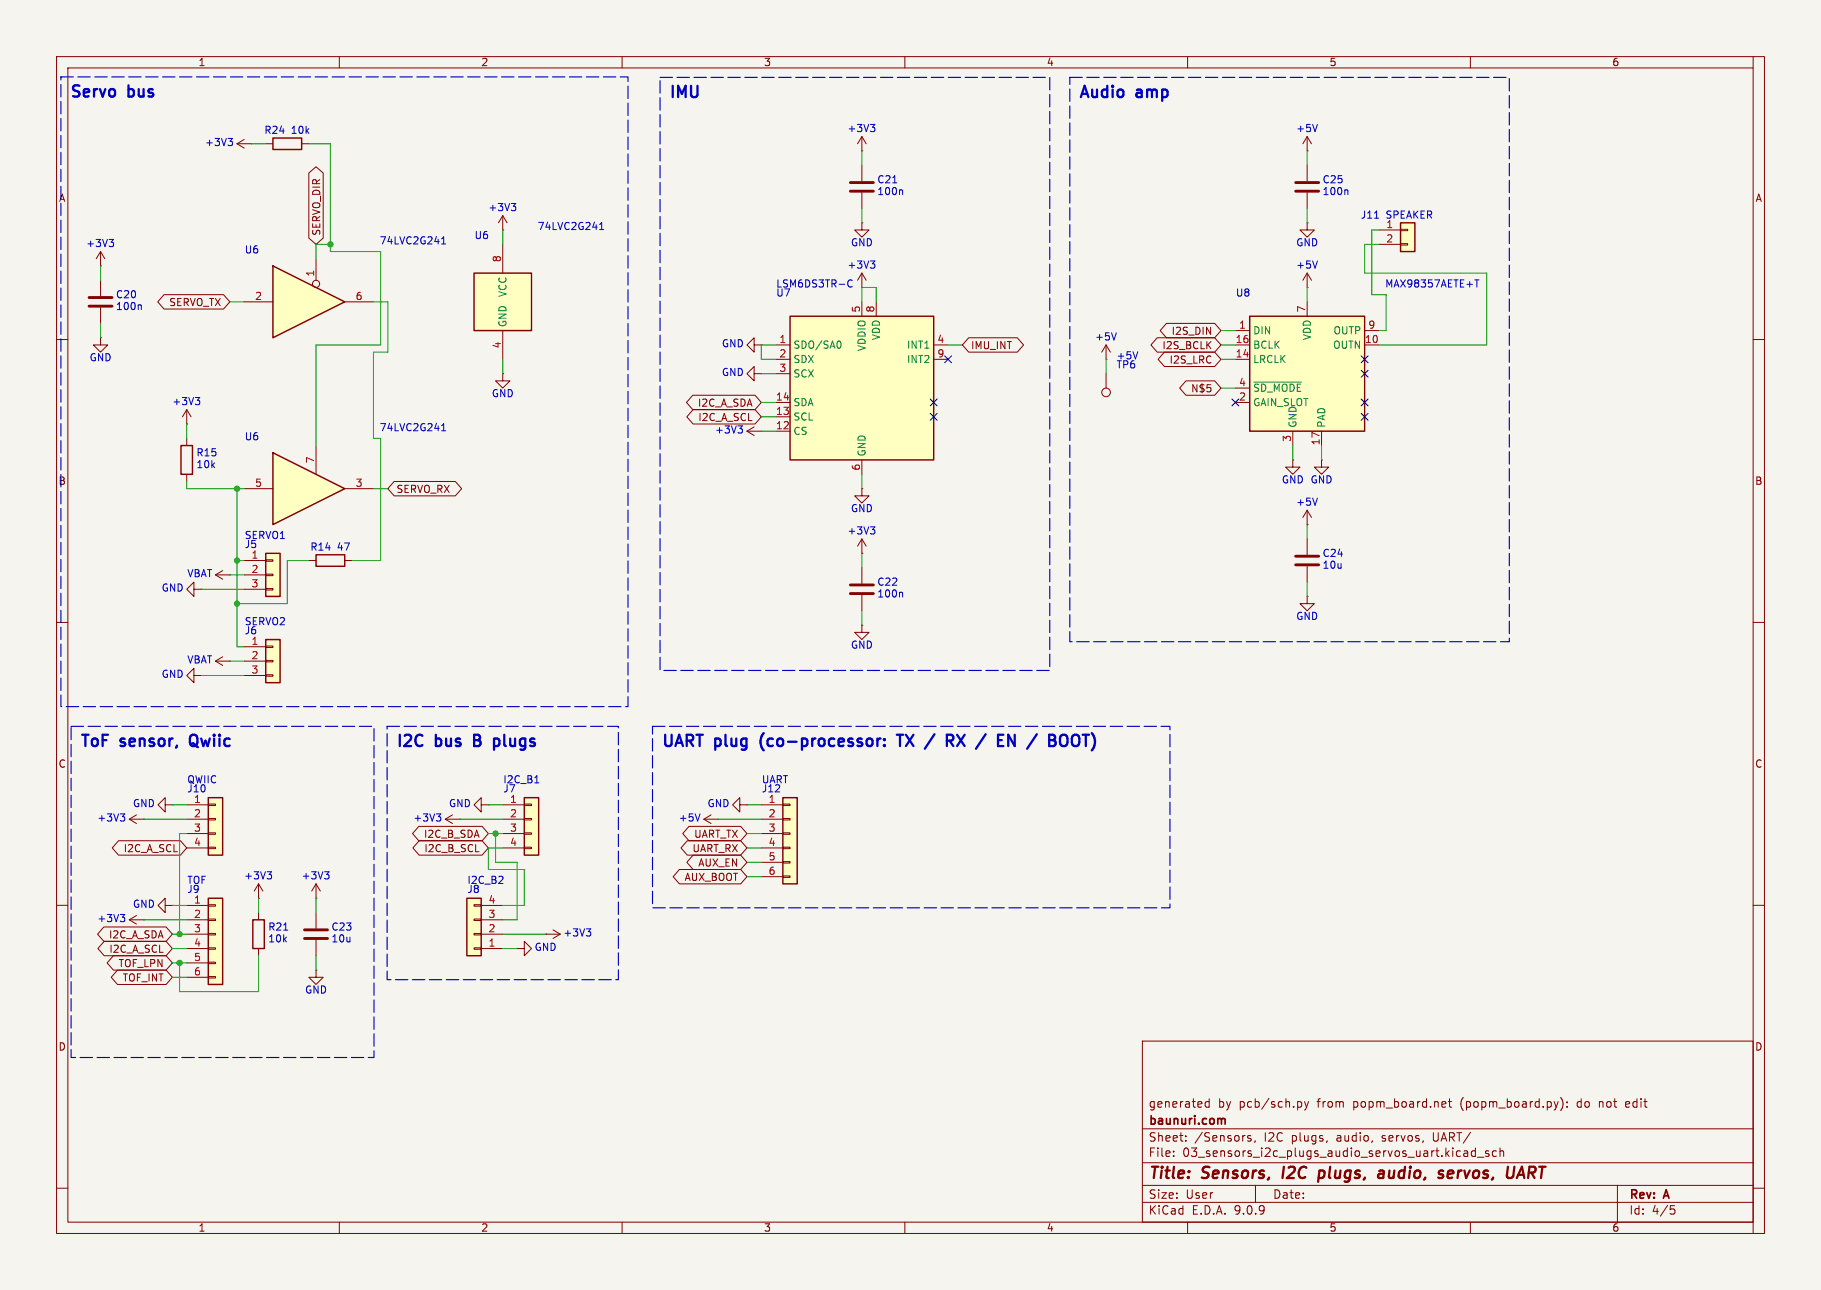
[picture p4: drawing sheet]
<svg xmlns="http://www.w3.org/2000/svg" width="322mm" height="228mm" viewBox="0 0 322 228" stroke-linecap="round" stroke-linejoin="round" font-family="sans-serif">
<path d="M0 0h322v228h-322z" fill="#f5f4ef" stroke="#f5f4ef" stroke-width=".18"/>
<g fill="none" stroke="#840000" stroke-width=".18">
<path d="M10 10h302v208h-302zM12 12h298v204h-298zM60 10v2M110 10v2M160 10v2M210 10v2M260 10v2M310 10v2M41.9 25.4l1.3 .8M41.9 25.4h2.5M43.2 24.6l-1.3 .8M44.4 25.4h.1"/>
<path d="M10 60h2M310 60h2M152.4 97.8h.1M152.4 86.4v1.2h1.3l-1.3 1.3-1.3-1.3h1.3M152.4 86.4h.1M152.4 95.3l-.8 1.2M152.4 95.3l.8 1.2M152.4 95.3v2.5M10 110h2M310 110h2M10 160h2M310 160h2"/>
<path d="M202 184h108v32h-108zM202 199.5h108M213.8 194.2v1.5M213.8 194.8l-.4-.1-.3 .3v.4l.1 .2h.6M229.6 194.7h.3l.3 .3-.1 .6-.5 .1M230.7 194.7l.3 1M231 195.7l-.1 .4-.2 .1M231.4 194.7l-.4 1M255.5 194.7l.2 .4-.7 .1M255.6 195.6l-.1 .1M256.1 194.7h.6M256.3 194.2v1.3l.4 .2"/>
<path d="M276 194a1.72 1.72 0 0 1 0 2.3M277.1 195.6v.1M277.1 194.8v.1M282.8 194.7v1M282.9 194.8h-.1M288 194.7h-.3l-.2 .2v.7l.5 .1M288.2 195.1l-.7 .1M10 210h2M60 216v2M110 216v2M160 216v2M202 212.5h108"/>
<path d="M202 209.5h108M202 205.5h108M207.5 204.3v.1M207.5 203.5v.1M209.7 201.6v.1M209.7 200.8v.1M210 216v2M220.6 201l.6 .4-.2 .3-.4-.1M221.2 200.8l-.4-.1-.2 .2M222 201.6l-.2 .3M222 209.5v3M234.7 201.6l-.1 .2"/>
<path d="M258.9 203.5h.6v.9M259.5 203.8h-.5a.29 .29 0 0 0-.2 .3 .29 .29 0 0 0 .2 .3l.5-.1M260 216v2M260.9 203.5l-.4-.1-.3 .3v.4l.1 .2h.6M260.9 202.9v1.5M261.2 204.5h1.2M263.2 203.5l-.3-.1-.2 .2v.2l.5 .2v.3h-.5M264.6 203.5l-.4-.1-.3 .3v.4l.1 .2h.6M265.2 203.5l.3-.1 .3 .1 .1 .9M265.2 202.9v1.5M286 209.5v6.5M295.4 213.1h.7"/>
<path d="M295.5 213.7h.4l.3 .3-.2 .5-.5 .1M310 216v2M310 210h2"/>
</g>
<g fill="none" stroke="#840000" stroke-width=".4">
<path d="M227 206.2l-.2 2M233.2 208.1l.1 .1 .6-.1M233.3 207l.2-.1 .6 .1M233.3 206.9l-.2 2M243.7 208.1l.2 .1 .7-.1M243.9 207l.2-.1 .5 .1v1.2M244.7 207.4l-.9 .1M256.9 207l-.1-.1-.6 .1-.2 .9 .2 .3 .6-.1M257 207.4l-1 .1M266.6 206.2l-.2 1.6M267.8 206.2l-.2 1.6M268.2 208.2l.9-2 .4 2"/>
<path d="M268.5 207.6h.9"/>
</g>
<path d="M216.1 197.8h.5v.9" fill="none" stroke="#840000" stroke-width=".3"/>
<path d="M48.3 47l12.7 6.3-12.7 6.4z" fill="#ffffc2"/>
<path d="M48.3 47l12.7 6.3-12.7 6.4z" fill="none" stroke="#840000" stroke-width=".25"/>
<g fill="none" stroke="#840000" stroke-width=".18">
<path d="M88.9 38.1l-.8 1.3M88.9 38.1l.8 1.3M88.9 38.1v2.5M17.8 49.5v2.8M17.8 54.4v2.8M43.2 53.3h5.1M55.9 45.7v3.8M61 53.3h5M88.9 40.6h.1M88.9 66v1.3h1.3l-1.3 1.3-1.3-1.3h1.3M88.9 66h.1M195.6 63.5h.1"/>
<path d="M195.6 61l-.8 1.2M195.6 61l.7 1.2M195.6 61v2.5M195.6 66v2.6"/>
<circle cx="55.9" cy="50.2" r=".63"/>
<circle cx="195.6" cy="69.4" r=".76"/>
</g>
<path d="M15.7 52.6h4.1M15.7 54.1h4.1" fill="none" stroke="#840000" stroke-width=".51"/>
<path d="M83.8 48.3h10.2v10.1h-10.2z" fill="#ffffc2"/>
<path d="M48.3 24.4h5v2h-5zM83.8 48.3h10.2v10.1h-10.2z" fill="none" stroke="#840000" stroke-width=".25"/>
<path d="M47 25.4h1.3M53.3 25.4h1.3M17.8 59.7v1.3h1.2l-1.2 1.2-1.3-1.2h1.3M17.8 59.7h.1M17.8 47h.1M17.8 44.5l-.8 1.2M17.8 44.5l.7 1.2M17.8 44.5v2.5M88.9 43.2v5.1M88.9 58.4v5.1" fill="none" stroke="#840000" stroke-width=".18"/>
<path d="M48.3 80l12.7 6.4-12.7 6.3z" fill="#ffffc2"/>
<path d="M32 78.7h2v5.1h-2zM48.3 80l12.7 6.4-12.7 6.3zM55.9 98.1h5.1v2h-5.1z" fill="none" stroke="#840000" stroke-width=".25"/>
<g fill="none" stroke="#840000" stroke-width=".18">
<path d="M231.1 39.4v1.2h1.3l-1.3 1.3-1.2-1.3h1.2M231.1 39.4h.1M231.1 26.7h.1M231.1 24.1v2.6M231.1 24.1l-.7 1.3M231.1 24.1l.8 1.3M231.1 50.8h.1M231.1 48.3v2.5M231.1 48.3l-.7 1.2M231.1 48.3l.8 1.2M33 77.5v1.2M55.9 78.7v5.1"/>
<path d="M33 83.8v1.3M43.2 86.4h5.1M54.6 99.1h1.3M61 86.4h5M61 99.1h1.2M231.1 92.7h.1M231.1 90.2l-.7 1.2M231.1 90.2l.8 1.2M231.1 90.2v2.5M231.1 95.3v2.8M233.7 81.3v1.3h1.2l-1.2 1.2-1.3-1.2h1.3M233.7 81.3h.1"/>
<path d="M231.1 105.4v1.3h1.3l-1.3 1.3-1.2-1.3h1.2M231.1 105.4h.1M231.1 100.1v2.8M78.7 144.8l1.3 .8M78.7 144.8h2.6M80 144l-1.3 .8M81.3 144.8h.1M85.1 142.2v-1.2l-1.3 1.2 1.3 1.3v-1.3h1.3M86.4 142.2h.1"/>
</g>
<path d="M229.1 98.3h4.1M229.1 99.8h4.1" fill="none" stroke="#840000" stroke-width=".51"/>
<path d="M221 55.9h20.3v20.3h-20.3z" fill="#ffffc2"/>
<path d="M221 55.9h20.3v20.3h-20.3z" fill="none" stroke="#840000" stroke-width=".25"/>
<g fill="none" stroke="#840000" stroke-width=".18">
<path d="M231.1 29.2v2.8M231.1 34v2.8M218.4 58.4h2.6M231.1 53.3v2.6M241.3 58.4h2.5M33 74.9h.1M33 72.4l-.7 1.3M33 72.4l.8 1.3M33 72.4v2.5M218.4 61h2.6M218.4 63.5h2.6M218.4 68.6h2.6"/>
<path d="M218.4 71.1h2.6M228.6 76.2v2.5M233.7 76.2v2.5M241.3 61h2.5M228.6 81.3v1.3h1.3l-1.3 1.2-1.3-1.2h1.3M228.6 81.3h.1"/>
</g>
<path d="M221.7 67.5h8.4" fill="none" stroke="#006464" stroke-width=".18"/>
<path d="M229.1 32.3h4.1M229.1 33.8h4.1" fill="none" stroke="#840000" stroke-width=".51"/>
<path d="M247.6 39.4h2.6v5.1h-2.6z" fill="#ffffc2"/>
<path d="M247.6 39.4h2.6v5.1h-2.6z" fill="none" stroke="#840000" stroke-width=".25"/>
<path d="M243.8 40.6h3.8M243.8 43.2h3.8M247.6 40.5h1.3v.3h-1.3zM247.6 43.1h1.3v.2h-1.3z" fill="none" stroke="#840000" stroke-width=".18"/>
<path d="M138.4 141h2.6v15.2h-2.6z" fill="#ffffc2"/>
<path d="M138.4 141h2.6v15.2h-2.6z" fill="none" stroke="#840000" stroke-width=".25"/>
<g fill="none" stroke="#840000" stroke-width=".18">
<path d="M132.1 76.2l1.2 .8M132.1 76.2h2.5M133.3 75.4l-1.2 .8M134.6 76.2h.1M152.4 110.5v1.3h1.3l-1.3 1.2-1.3-1.2h1.3M152.4 110.5h.1M124.5 144.8h2.5M124.5 144.8l1.2 .8M125.7 144l-1.2 .8M127 144.8h.1M130.8 142.2v-1.2l-1.3 1.2 1.3 1.3v-1.3h1.3M132.1 142.2h.1"/>
<path d="M134.6 142.2h3.8M134.6 144.8h3.8M134.6 147.3h3.8M134.6 149.9h3.8M134.6 152.4h3.8M134.6 154.9h3.8M138.4 142.1h1.3v.3h-1.3zM138.4 144.7h1.3v.2h-1.3zM138.4 147.2h1.3v.3h-1.3zM138.4 149.7h1.3v.3h-1.3zM138.4 152.3h1.3v.2h-1.3zM138.4 154.8h1.3v.3h-1.3z"/>
</g>
<path d="M36.8 141h2.6v10.1h-2.6z" fill="#ffffc2"/>
<path d="M36.8 141h2.6v10.1h-2.6z" fill="none" stroke="#840000" stroke-width=".25"/>
<g fill="none" stroke="#840000" stroke-width=".18">
<path d="M133.3 66v-1.2l-1.2 1.2 1.2 1.3v-1.3h1.3M134.6 66h.1M38.1 101.6l1.3 .8M38.1 101.6h2.5M39.4 100.8l-1.3 .8M40.6 101.6h.1M33 142.2h3.8M33 144.8h3.8M33 147.3h3.8M33 149.9h3.8M36.8 142.1h1.3v.3h-1.3zM36.8 144.7h1.3v.2h-1.3z"/>
<path d="M36.8 147.2h1.3v.3h-1.3zM36.8 149.7h1.3v.3h-1.3z"/>
</g>
<path d="M139.7 55.9h25.4v25.4h-25.4z" fill="#ffffc2"/>
<path d="M139.7 55.9h25.4v25.4h-25.4z" fill="none" stroke="#840000" stroke-width=".25"/>
<g fill="none" stroke="#840000" stroke-width=".18">
<path d="M152.4 50.8h.1M152.4 48.3v2.5M152.4 53.3v2.6M152.4 48.3l-.8 1.2M152.4 48.3l.8 1.2M154.9 53.3v2.6M133.3 61v-1.3l-1.2 1.3 1.2 1.2v-1.2h1.3M134.6 61h.1M137.2 61h2.5M137.2 63.5h2.5M137.2 66h2.5M137.2 71.1h2.5"/>
<path d="M137.2 73.7h2.5M137.2 76.2h2.5M165.1 61h2.5M165.1 63.5h2.5M152.4 81.3v2.5M34.3 104.1v-1.2l-1.3 1.2 1.3 1.3v-1.3h1.3M35.6 104.1h.1M22.9 144.8l1.2 .8M22.9 144.8h2.5M24.1 144l-1.2 .8M25.4 144.8h.1M29.2 142.2v-1.2l-1.3 1.2 1.3 1.3v-1.3h1.3"/>
<path d="M30.5 142.2h.1M22.9 162.6l1.2 .7M22.9 162.6h2.5M24.1 161.8l-1.2 .8M25.4 162.6h.1M29.2 160v-1.2l-1.3 1.2 1.3 1.3v-1.3h1.3M30.5 160h.1"/>
</g>
<path d="M148.4 60.3a.79 .79 0 0 1 0 1.2" fill="none" stroke="#006464" stroke-width=".18"/>
<path d="M36.8 158.8h2.6v15.2h-2.6z" fill="#ffffc2"/>
<path d="M36.8 158.8h2.6v15.2h-2.6zM44.7 162.6h2v5h-2z" fill="none" stroke="#840000" stroke-width=".25"/>
<g fill="none" stroke="#840000" stroke-width=".18">
<path d="M36.8 159.9h1.3v.3h-1.3zM45.7 158.8h.1M45.7 156.2l-.7 1.3M45.7 156.2l.8 1.3M45.7 156.2v2.6M55.9 158.8h.1M55.9 156.2l-.8 1.3M55.9 156.2l.7 1.3M55.9 156.2v2.6M33 160h3.8M33 162.6h3.8M33 165.1h3.8"/>
<path d="M33 167.6h3.8M33 170.2h3.8M33 172.7h3.8M36.8 162.4h1.3v.3h-1.3zM36.8 165h1.3v.2h-1.3zM36.8 167.5h1.3v.3h-1.3zM36.8 170.1h1.3v.2h-1.3zM36.8 172.6h1.3v.3h-1.3zM45.7 161.3v1.3M45.7 167.6v1.3M55.9 171.5v1.2h1.2l-1.2 1.3-1.3-1.3h1.3M55.9 171.5h.1"/>
<path d="M55.9 161.3v2.8M55.9 166.1v2.8"/>
</g>
<path d="M53.8 164.3h4.1M53.8 165.9h4.1" fill="none" stroke="#840000" stroke-width=".51"/>
<path d="M47 113h2.5v7.7h-2.5z" fill="#ffffc2"/>
<path d="M47 113h2.5v7.7h-2.5z" fill="none" stroke="#840000" stroke-width=".25"/>
<g fill="none" stroke="#840000" stroke-width=".18">
<path d="M152.4 26.7h.1M152.4 39.4v1.2h1.3l-1.3 1.3-1.3-1.3h1.3M152.4 39.4h.1M152.4 24.1l-.8 1.3M152.4 24.1l.8 1.3M152.4 24.1v2.6M152.4 29.2v2.8M152.4 34v2.8M43.2 114.3h3.8M43.2 116.8h3.8M43.2 119.4h3.8M47 114.2h1.3v.2h-1.3z"/>
<path d="M47 116.7h1.3v.3h-1.3zM47 119.3h1.3v.2h-1.3zM152.4 100.3v2.8M152.4 105.2v2.8"/>
</g>
<path d="M150.4 32.3h4M150.4 33.8h4M150.4 103.4h4M150.4 104.9h4" fill="none" stroke="#840000" stroke-width=".51"/>
<path d="M92.7 141h2.5v10.1h-2.5z" fill="#ffffc2"/>
<path d="M92.7 141h2.5v10.1h-2.5z" fill="none" stroke="#840000" stroke-width=".25"/>
<path d="M88.9 142.2h3.8M88.9 144.8h3.8M88.9 147.3h3.8M88.9 149.9h3.8M92.7 142.1h1.3v.3h-1.3zM92.7 144.7h1.3v.2h-1.3zM92.7 147.2h1.3v.3h-1.3zM92.7 149.7h1.3v.3h-1.3zM96.5 165.1h.1M96.5 165.1h2.6M97.8 164.3l1.3 .8M99.1 165.1l-1.3 .8" fill="none" stroke="#840000" stroke-width=".18"/>
<path d="M82.5 158.8h2.6v10.1h-2.6z" fill="#ffffc2"/>
<path d="M82.5 158.8h2.6v10.1h-2.6z" fill="none" stroke="#840000" stroke-width=".25"/>
<g fill="none" stroke="#840000" stroke-width=".18">
<path d="M34.3 119.4v-1.3l-1.3 1.3 1.3 1.3v-1.3h1.3M35.6 119.4h.1M38.1 116.8l1.3 .8M38.1 116.8h2.5M39.4 116.1l-1.3 .7M40.6 116.8h.1M83.8 159.9h1.3v.3h-1.3zM83.8 167.5h1.3v.3h-1.3zM83.8 165h1.3v.2h-1.3zM83.8 162.4h1.3v.3h-1.3zM85.1 167.6h3.8M85.1 165.1h3.8"/>
<path d="M85.1 162.6h3.8M85.1 160h3.8M91.4 167.6h1.3v-1.2l1.3 1.2-1.3 1.3v-1.3M91.4 167.6h.1"/>
</g>
<path d="M47 97.8h2.5v7.6h-2.5z" fill="#ffffc2"/>
<path d="M47 97.8h2.5v7.6h-2.5z" fill="none" stroke="#840000" stroke-width=".25"/>
<g fill="none" stroke="#840000" stroke-width=".18">
<path d="M54.6 30.6l1.3-1.1 1.3 1.1v11.5l-1.3 1.1-1.3-1.1zM29 52.1h10.5l1.1 1.2-1.1 1.3h-10.5l-1.1-1.3zM171.3 59.7h8.6l1.1 1.3-1.1 1.2h-8.6l-1.1-1.2zM204.6 59.7h10.2l1.1 1.3-1.1 1.2h-10.2l-1.1-1.2zM206.3 57.2h8.5l1.1 1.2-1.1 1.3h-8.5l-1.2-1.3zM122.5 69.9h11l1.1 1.2-1.1 1.3h-11l-1.1-1.3zM122.6 72.4h10.9l1.1 1.3-1.1 1.2h-10.9l-1.2-1.2zM205.9 62.2h8.9l1.1 1.3-1.1 1.3h-8.9l-1.1-1.3zM209.7 67.3h5.1l1.1 1.3-1.1 1.3h-5.1l-1.1-1.3zM43.2 99.1h3.8M47 98.9h1.3v.3h-1.3zM69.7 85.1h10.8l1.1 1.3-1.1 1.2h-10.8l-1.1-1.2z"/>
<path d="M43.2 101.6h3.8M43.2 104.1h3.8M47 101.5h1.3v.2h-1.3zM47 104h1.3v.3h-1.3zM21 148.6h10.9l1.1 1.3-1.1 1.2h-10.9l-1.2-1.2zM74.1 146.1h11.1l1.2 1.2-1.2 1.3h-11.1l-1.2-1.3zM74.1 148.6h11.1l1.2 1.3-1.2 1.2h-11.1l-1.1-1.2zM120.1 153.7h10.9l1.1 1.2-1.1 1.3h-10.9l-1.1-1.3zM121.5 148.6h9.5l1.1 1.3-1.1 1.2h-9.5l-1.1-1.2zM121.8 146.1h9.2l1.1 1.2-1.1 1.3h-9.2l-1.1-1.3zM122.6 151.1h8.4l1.1 1.3-1.1 1.3h-8.4l-1.2-1.3zM18.4 163.8h11l1.1 1.3-1.1 1.3h-11l-1.2-1.3z"/>
<path d="M18.4 166.4h11l1.1 1.2-1.1 1.3h-11l-1.1-1.3zM20.1 168.9h9.3l1.1 1.3-1.1 1.3h-9.3l-1.2-1.3zM20.8 171.5h8.6l1.1 1.2-1.1 1.3h-8.6l-1.1-1.3z"/>
</g>
<g fill="none" stroke="#009600" stroke-width=".18">
<path d="M44.4 25.4h2.6M54.6 25.4h3.8v19.1h8.9v16.5h-11.4v17.7M152.4 26.7v2.5M152.4 36.8v2.6M231.1 26.7v2.5M231.1 36.8v2.6M17.8 47v2.5M17.8 57.2v2.5M40.6 53.3h2.6M58.4 43.2h-2.5v2.5M66 53.3h2.6v8.9h-2.6v15.3h1.3v21.6h-5.1M88.9 40.6v2.6"/>
<path d="M152.4 53.3v-2.5h2.5v2.5M215.9 58.4h2.5M231.1 50.8v2.5M243.8 43.2h-2.5v5.1h21.6v12.7h-19.1M243.8 40.6h-1.2v11.5h2.5v6.3h-1.3M33 74.9v2.6M88.9 63.5v2.5M134.6 66h2.6M134.6 73.7h2.6M134.6 71.1h2.6M134.6 76.2h2.6M137.2 61h-2.6v2.5h2.6"/>
<path d="M167.6 61h2.6M195.6 63.5v2.5M215.9 61h2.5M215.9 63.5h2.5M215.9 68.6h2.5M228.6 78.7v2.6M233.7 78.7v2.6M33 85.1v1.3h10.2M41.9 86.4v27.9h1.3M41.9 99.1h1.3M54.6 99.1h-3.8v7.6h-8.9M66 86.4h2.6"/>
<path d="M152.4 83.8v2.6M152.4 97.8v2.5M231.1 92.7v2.6M35.6 119.4h7.6M35.6 104.1h7.6M40.6 101.6h2.6M40.6 116.8h2.6M152.4 108v2.5M231.1 102.9v2.5M25.4 144.8h7.6M30.5 142.2h2.5M33 147.3h-1.3v17.8"/>
<path d="M45.7 158.8v2.5M55.9 158.8v2.5M81.3 144.8h7.6M86.4 142.2h2.5M86.4 147.3h2.5M87.6 147.3v5.1h3.8v10.2h-2.5M88.9 149.9h-2.5v3.8h6.3v6.3h-3.8M127 144.8h7.6M132.1 142.2h2.5M132.1 152.4h2.5M132.1 147.3h2.5M132.1 149.9h2.5"/>
<path d="M132.1 154.9h2.5M25.4 162.6h7.6M30.5 160h2.5M30.5 165.1h2.5M30.5 167.6h2.5M30.5 170.2h2.5M30.5 172.7h2.5M45.7 168.9v6.4h-14v-5.1M55.9 168.9v2.6M88.9 165.1h7.6M88.9 167.6h2.5"/>
</g>
<g fill="none" stroke="#000084" stroke-width=".18">
<path d="M164.5 73.1l1.2 1.2M164.5 70.5l1.2 1.2M165.7 73.1l-1.2 1.2M165.7 70.5l-1.2 1.2M167 62.9l1.2 1.2M168.2 62.9l-1.2 1.2M217.8 70.5l1.2 1.2M219 70.5l-1.2 1.2M240.7 62.9l1.2 1.2M240.7 65.4l1.2 1.3M240.7 70.5l1.2 1.2M240.7 73.1l1.2 1.2"/>
<path d="M241.9 62.9l-1.2 1.2M241.9 65.4l-1.2 1.3M241.9 70.5l-1.2 1.2M241.9 73.1l-1.2 1.2"/>
</g>
<g fill="none" stroke="#0000c2" stroke-width=".18">
<path d="M40.3 24.5h.8l-.4 .5M40.9 25l.2 .2v.3l-.2 .2M90.4 36h.8l-.4 .4M91 36.4l.2 .3v.3l-.2 .2M106 39.7l.4-.4v1.3M153.9 22h.8l-.4 .5M154.5 22.5l.2 .2v.3l-.2 .3M157.9 32.3h.7M159.4 33.6l.2 .1v.7M233 22l-.5 1.3M238.2 33.6l.1 .1v.7M243.1 38.6h.7"/>
<path d="M19.3 42.3h.8l-.4 .5M19.8 42.8l.3 .2v.3l-.3 .3M24.8 53.9l.2 .2v.6M78.1 43.1h.7M78.1 42.2l.3-.4v1.3M106 40.6h.8M150 50.4l.3 .3 .4-.1M150.7 49.6l-.4-.1-.3 .3M153.9 46.1h.8l-.4 .5M154.5 46.6l.2 .3v.3l-.2 .2M197.4 58.8l-.4 1.3M233 46.1l-.5 1.3"/>
<path d="M260.8 49.5h.7M261.1 49.5v1.2M34.5 70.3h.8l-.4 .4M35.1 70.7l.2 .3v.3l-.2 .2M78.1 75.2l.3-.3v1.2M78.1 76.1h.7M131 75.8l.3 .2v.3l-.3 .2M131.3 75.3l-.4 .5M201.2 62.2l-.4 1.2M153.9 93.1h.8l-.4 .5M154.5 93.6l.2 .2v.3l-.2 .3M233 88l-.5 1.3"/>
<path d="M159.4 104.7l.2 .2v.6M94.6 138.4h.7M21.3 143.8h.8l-.5 .5M21.8 144.3l.3 .3v.3l-.3 .2M47.2 154.1h.8l-.4 .5M47.8 154.6l.2 .2v.3l-.2 .2M57.4 154.1h.8l-.4 .5M57.9 154.6l.3 .2v.3l-.3 .2M77.2 143.8h.7l-.4 .5M77.7 144.3l.2 .3v.3l-.2 .2M123.8 143.8l-.4 1.3M21.3 161.6h.8l-.5 .5"/>
<path d="M21.8 162.1l.3 .3v.3l-.3 .2M50.2 164.4h.7M103.7 164.2h.8l-.5 .5M104.2 164.7l.3 .2v.3l-.3 .2"/>
</g>
<g fill="none" stroke="#0000c2" stroke-width=".4">
<path d="M33.9 130a1.42 1.42 0 0 0 0 1.8M83.8 130.8h.7M84.5 129.9h-.7v2h.8M87.4 130.6l.5-.1 .4 .4M88.3 131.5l-.4 .4-.5-.1M155.5 130.5h.2M156.4 131.7l.1 .1-.1 .1M156.4 131.7l-.1 .1 .1 .1M156.4 130.6v.2M156.4 131.7v.2M156.4 130.6l.1 .1-.1 .1M156.4 130.6l-.1 .1 .1 .1"/>
<path d="M158.6 129.9h1.1M159.1 129.9v2M165.2 129.8l-1.7 2.5M167.4 129.9h.8a.54 .54 0 0 1 .4 .5 .54 .54 0 0 1-.4 .5h-.8M167.9 130.9l.7 1M169.2 129.9l1.4 2M170.6 129.9l-1.4 2M174.3 129.8l-1.7 2.5M178.3 129.9l1.1 2v-2M185.5 129.9h.7l.4 .3M185.5 130.8h.7M186.2 130.8l.4 .2"/>
<path d="M186.6 131.7l-.3 .2h-.8M186.6 130.4l-.4 .4M189.6 130.1a.67 .67 0 0 1 .8-.2 .67 .67 0 0 1 .5 .6v.7a.67 .67 0 0 1-.7 .7 .67 .67 0 0 1-.7-.7z"/>
</g>
<path d="M10.8 13.6h100.2v111.3h-100.2zM116.7 13.7h68.9v104.8h-68.9zM189.2 13.7h77.7v99.7h-77.7zM12.6 128.4h53.5v58.5h-53.5zM68.5 128.4h40.8v44.7h-40.8zM115.4 128.4h91.5v32h-91.5z" fill="none" stroke="#0000c2" stroke-width=".2" stroke-dasharray="2.2 .8"/>
<g fill="#009600" stroke="#009600" stroke-width=".18">
<circle cx="58.4" cy="43.2" r=".46"/>
<circle cx="41.9" cy="86.4" r=".46"/>
<circle cx="41.9" cy="99.1" r=".46"/>
<circle cx="87.6" cy="147.3" r=".46"/>
<circle cx="41.9" cy="106.7" r=".46"/>
<circle cx="31.7" cy="170.2" r=".46"/>
<circle cx="31.7" cy="165.1" r=".46"/>
</g>
<g font-size="2.8" fill="#0000c2">
<text x="12.3" y="17.3">Servo</text>
<text x="22.8" y="17.3">bus</text>
<text x="118.2" y="17.4">IMU</text>
<text x="190.7" y="17.4">Audio</text>
<text x="201.1" y="17.4">amp</text>
<text x="14.1" y="132.1">ToF</text>
<text x="21.4" y="132.1">sensor,</text>
<text x="34.5" y="132.1">Qwiic</text>
<text x="70" y="132.1">I2C</text>
<text x="77.1" y="132.1">bus</text>
<text x="84.7" y="132.1">B</text>
<text x="89" y="132.1">plugs</text>
<text x="116.9" y="132.1">UART plug</text>
<text x="135.3" y="132.1">(co-processor:</text>
<text x="160.5" y="132.1">TX</text>
<text x="166.3" y="132.1">/</text>
<text x="176.9" y="132.1">/</text>
<text x="181.3" y="132.1">EN</text>
<text x="187.6" y="132.1">/</text>
<text x="192" y="132.1">BOOT)</text>
</g>
<g font-size="2.8" fill="#840000">
<text x="203" y="208.9">Title:</text>
<text x="212.7" y="208.9">Sensors,</text>
<text x="227.6" y="208.9">I2C</text>
<text x="234.8" y="208.9">plugs,</text>
<text x="246.2" y="208.9">audio,</text>
<text x="257.7" y="208.9">servos,</text>
<text x="270.5" y="208.9">UART</text>
</g>
<g font-size="2.1" fill="#840000">
<text x="203" y="196">generated</text>
<text x="215.4" y="196">by</text>
<text x="219.2" y="196">pcb/sch.py</text>
<text x="233.1" y="196">from</text>
<text x="239.6" y="196">popm_board.net</text>
<text x="258.6" y="196">(popm_board.py):</text>
<text x="279.4" y="196">do</text>
<text x="283.5" y="196">not</text>
<text x="288.3" y="196">edit</text>
<text x="203" y="202">Sheet:</text>
<text x="203" y="199.2">baunuri.com</text>
<text x="211.2" y="202">/Sensors,</text>
<text x="223.6" y="202">I2C</text>
<text x="228.5" y="202">plugs,</text>
<text x="236.6" y="202">audio,</text>
<text x="244.8" y="202">servos,</text>
<text x="253.9" y="202">UART/</text>
<text x="203" y="204.7">File:</text>
<text x="209.1" y="204.7">03_sensors_i2c_plugs_audio_servos_uart.kicad_sch</text>
<text x="203" y="214.9">KiCad</text>
<text x="203" y="212.1">Size:</text>
<text x="209.7" y="212.1">User</text>
<text x="210.7" y="214.9">E.D.A.</text>
<text x="218.3" y="214.9">9.0.9</text>
<text x="225" y="212.1">Date:</text>
<text x="288" y="212.3">Rev:</text>
<text x="288" y="214.9">Id:</text>
<text x="292.1" y="214.9">4/5</text>
<text x="294.4" y="212.3">A</text>
</g>
<g font-size="1.8" fill="#840000">
<text x="35" y="11.9">1</text>
<text x="85" y="11.9">2</text>
<text x="135" y="11.9">3</text>
<text x="185" y="11.9">4</text>
<text x="235" y="11.9">5</text>
<text x="285" y="11.9">6</text>
<text x="10.3" y="35.9">A</text>
<text x="310.3" y="35.9">A</text>
<text x="56.8" y="41.8" transform="rotate(-90 56.8 41.8)">SERVO_DIR</text>
<text x="29.8" y="54.3">SERVO_TX</text>
<text x="207.1" y="59.4">I2S_DIN</text>
<text x="171.6" y="61.9">IMU_INT</text>
<text x="205.4" y="61.9">I2S_BCLK</text>
<text x="206.7" y="64.5">I2S_LRC</text>
<text x="210.5" y="69.5">N$5</text>
<text x="123.3" y="72.1">I2C_A_SDA</text>
<text x="10.3" y="85.9">B</text>
<text x="70" y="87.3">SERVO_RX</text>
<text x="310.3" y="85.9">B</text>
<text x="10.3" y="135.9">C</text>
<text x="310.3" y="135.9">C</text>
<text x="74.9" y="148.3">I2C_B_SDA</text>
<text x="122.6" y="148.3">UART_TX</text>
<text x="21.8" y="150.8">I2C_A_SCL</text>
<text x="74.9" y="150.8">I2C_B_SCL</text>
<text x="121" y="155.9">AUX_BOOT</text>
<text x="122.3" y="150.8">UART_RX</text>
<text x="123.4" y="153.4">AUX_EN</text>
<text x="19.2" y="166.1">I2C_A_SDA</text>
<text x="19.2" y="168.6">I2C_A_SCL</text>
<text x="20.9" y="171.1">TOF_LPN</text>
<text x="21.6" y="173.7">TOF_INT</text>
<text x="10.3" y="185.9">D</text>
<text x="310.3" y="185.9">D</text>
<text x="35" y="217.9">1</text>
<text x="85" y="217.9">2</text>
<text x="135" y="217.9">3</text>
<text x="185" y="217.9">4</text>
<text x="235" y="217.9">5</text>
<text x="285" y="217.9">6</text>
</g>
<g font-size="1.8" fill="#0000c2">
<text x="46.6" y="23.7">R24</text>
<text x="51.5" y="23.7">10k</text>
<text x="149.8" y="23.4">+3V3</text>
<text x="229.1" y="23.4">+5V</text>
<text x="36.2" y="26">+3V3</text>
<text x="155" y="32.5">C21</text>
<text x="155" y="34.8">100n</text>
<text x="233.8" y="34.8">100n</text>
<text x="233.8" y="32.5">C25</text>
<text x="86.3" y="37.4">+3V3</text>
<text x="95" y="40.7">74LVC2G241</text>
<text x="240.5" y="38.7">J11</text>
<text x="245" y="40.4">1</text>
<text x="245.1" y="38.7">SPEAKER</text>
<text x="15.1" y="43.7">+3V3</text>
<text x="43.2" y="44.9">U6</text>
<text x="67" y="43.3">74LVC2G241</text>
<text x="83.8" y="42.3">U6</text>
<text x="149.8" y="47.6">+3V3</text>
<text x="150.4" y="43.9">GND</text>
<text x="229.1" y="47.6">+5V</text>
<text x="229.1" y="43.9">GND</text>
<text x="20.4" y="52.8">C20</text>
<text x="137.2" y="52.5">U7</text>
<text x="137.2" y="50.9">LSM6DS3TR-C</text>
<text x="218.4" y="52.5">U8</text>
<text x="244.8" y="50.9">MAX98357AETE+T</text>
<text x="20.4" y="55.1">100n</text>
<text x="15.7" y="64.2">GND</text>
<text x="127.5" y="61.6">GND</text>
<text x="193.5" y="60.3">+5V</text>
<text x="197.3" y="65.2">TP6</text>
<text x="197.3" y="63.6">+5V</text>
<text x="30.4" y="71.7">+3V3</text>
<text x="86.9" y="70.5">GND</text>
<text x="127.5" y="66.7">GND</text>
<text x="43.2" y="77.9">U6</text>
<text x="67" y="76.3">74LVC2G241</text>
<text x="123.4" y="74.6">I2C_A_SCL</text>
<text x="126.3" y="76.8">+3V3</text>
<text x="34.6" y="80.7">R15</text>
<text x="34.6" y="83.1">10k</text>
<text x="226.6" y="85.8">GND GND</text>
<text x="229.1" y="89.5">+5V</text>
<text x="43.2" y="95.3">SERVO1</text>
<text x="149.8" y="94.5">+3V3</text>
<text x="150.4" y="90.8">GND</text>
<text x="43.2" y="96.9">J5</text>
<text x="54.8" y="97.4">R14</text>
<text x="59.6" y="97.4">47</text>
<text x="233.8" y="98.5">C24</text>
<text x="233.8" y="100.8">10u</text>
<text x="28.5" y="104.8">GND</text>
<text x="33" y="102.2">VBAT</text>
<text x="155" y="103.6">C22</text>
<text x="155" y="105.9">100n</text>
<text x="43.2" y="112.2">J6</text>
<text x="43.2" y="110.6">SERVO2</text>
<text x="229.1" y="109.9">GND</text>
<text x="33" y="117.5">VBAT</text>
<text x="150.4" y="115">GND</text>
<text x="28.5" y="120">GND</text>
<text x="23.4" y="142.9">GND</text>
<text x="33" y="138.5">QWIIC</text>
<text x="33" y="140.1">J10</text>
<text x="79.3" y="142.9">GND</text>
<text x="88.9" y="140.1">J7</text>
<text x="88.9" y="138.5">I2C_B1</text>
<text x="125" y="142.9">GND</text>
<text x="134.6" y="138.5">UART</text>
<text x="134.6" y="140.1">J12</text>
<text x="17.1" y="145.4">+3V3</text>
<text x="73" y="145.4">+3V3</text>
<text x="119.9" y="145.4">+5V</text>
<text x="43.1" y="155.5">+3V3</text>
<text x="53.2" y="155.5">+3V3</text>
<text x="23.4" y="160.6">GND</text>
<text x="33" y="156.3">TOF</text>
<text x="33" y="157.9">J9</text>
<text x="82.5" y="156.3">I2C_B2</text>
<text x="82.5" y="157.9">J8</text>
<text x="17.1" y="163.2">+3V3</text>
<text x="47.3" y="166.9">10k</text>
<text x="47.3" y="164.6">R21</text>
<text x="58.5" y="166.9">10u</text>
<text x="58.5" y="164.6">C23</text>
<text x="99.5" y="165.7">+3V3</text>
<text x="94.4" y="168.3">GND</text>
<text x="53.8" y="175.9">GND</text>
</g>
<g font-size="1.8" fill="#a90000">
<text x="88.6" y="46.4" transform="rotate(-90 88.6 46.4)">8</text>
<text x="245" y="42.9">2</text>
<text x="45" y="53.1">2</text>
<text x="55.6" y="49" transform="rotate(-90 55.6 49)">1</text>
<text x="62.8" y="53.1">6</text>
<text x="152.1" y="55.3" transform="rotate(-90 152.1 55.3)">5</text>
<text x="154.7" y="55.3" transform="rotate(-90 154.7 55.3)">8</text>
<text x="219" y="58.2">1</text>
<text x="230.9" y="55.3" transform="rotate(-90 230.9 55.3)">7</text>
<text x="241.9" y="58.2">9</text>
<text x="88.6" y="61.7" transform="rotate(-90 88.6 61.7)">4</text>
<text x="137.7" y="60.7">1</text>
<text x="137.7" y="63.3">2</text>
<text x="137.7" y="65.8">3</text>
<text x="165.7" y="60.7">4</text>
<text x="165.7" y="63.3">9</text>
<text x="218.4" y="60.7">16</text>
<text x="218.4" y="63.3">14</text>
<text x="241.3" y="60.7">10</text>
<text x="137.1" y="70.9">14</text>
<text x="219" y="68.3">4</text>
<text x="219" y="70.9">2</text>
<text x="137.1" y="73.4">13</text>
<text x="137.1" y="76">12</text>
<text x="55.6" y="82" transform="rotate(-90 55.6 82)">7</text>
<text x="152.1" y="83.3" transform="rotate(-90 152.1 83.3)">6</text>
<text x="228.3" y="78.2" transform="rotate(-90 228.3 78.2)">3</text>
<text x="233.4" y="78.8" transform="rotate(-90 233.4 78.8)">17</text>
<text x="45" y="86.1">5</text>
<text x="62.8" y="86.1">3</text>
<text x="44.4" y="98.8">1</text>
<text x="44.4" y="101.4">2</text>
<text x="44.4" y="103.9">3</text>
<text x="44.4" y="114.1">1</text>
<text x="44.4" y="116.6">2</text>
<text x="44.4" y="119.1">3</text>
<text x="34.2" y="142">1</text>
<text x="90.1" y="142">1</text>
<text x="135.8" y="142">1</text>
<text x="34.2" y="144.5">2</text>
<text x="34.2" y="147.1">3</text>
<text x="34.2" y="149.6">4</text>
<text x="90.1" y="144.5">2</text>
<text x="90.1" y="147.1">3</text>
<text x="90.1" y="149.6">4</text>
<text x="135.8" y="144.5">2</text>
<text x="135.8" y="147.1">3</text>
<text x="135.8" y="149.6">4</text>
<text x="135.8" y="152.2">5</text>
<text x="135.8" y="154.7">6</text>
<text x="34.2" y="159.8">1</text>
<text x="86.3" y="159.8">4</text>
<text x="34.2" y="162.3">2</text>
<text x="34.2" y="164.9">3</text>
<text x="34.2" y="167.4">4</text>
<text x="86.3" y="167.4">1</text>
<text x="86.3" y="164.9">2</text>
<text x="86.3" y="162.3">3</text>
<text x="34.2" y="169.9">5</text>
<text x="34.2" y="172.5">6</text>
</g>
<g font-size="1.8" fill="#006464">
<text x="89.8" y="52.6" transform="rotate(-90 89.8 52.6)">VCC</text>
<text x="89.8" y="57.9" transform="rotate(-90 89.8 57.9)">GND</text>
<text x="221.5" y="59.3">DIN</text>
<text x="235.7" y="59.3">OUTP</text>
<text x="140.2" y="61.8">SDO/SA0</text>
<text x="140.2" y="64.4">SDX</text>
<text x="153.3" y="62.2" transform="rotate(-90 153.3 62.2)">VDDIO</text>
<text x="155.8" y="60.2" transform="rotate(-90 155.8 60.2)">VDD</text>
<text x="160.3" y="61.8">INT1</text>
<text x="160.3" y="64.4">INT2</text>
<text x="221.5" y="61.8">BCLK</text>
<text x="221.5" y="64.4">LRCLK</text>
<text x="232" y="60.2" transform="rotate(-90 232 60.2)">VDD</text>
<text x="235.6" y="61.8">OUTN</text>
<text x="140.2" y="66.9">SCX</text>
<text x="140.2" y="72">SDA</text>
<text x="221.5" y="69.5">~{SD_MODE}</text>
<text x="221.5" y="72">GAIN_SLOT</text>
<text x="140.2" y="74.5">SCL</text>
<text x="140.2" y="77.1">CS</text>
<text x="229.5" y="75.7" transform="rotate(-90 229.5 75.7)">GND</text>
<text x="234.5" y="75.7" transform="rotate(-90 234.5 75.7)">PAD</text>
<text x="153.3" y="80.8" transform="rotate(-90 153.3 80.8)">GND</text>
</g>
</svg>
